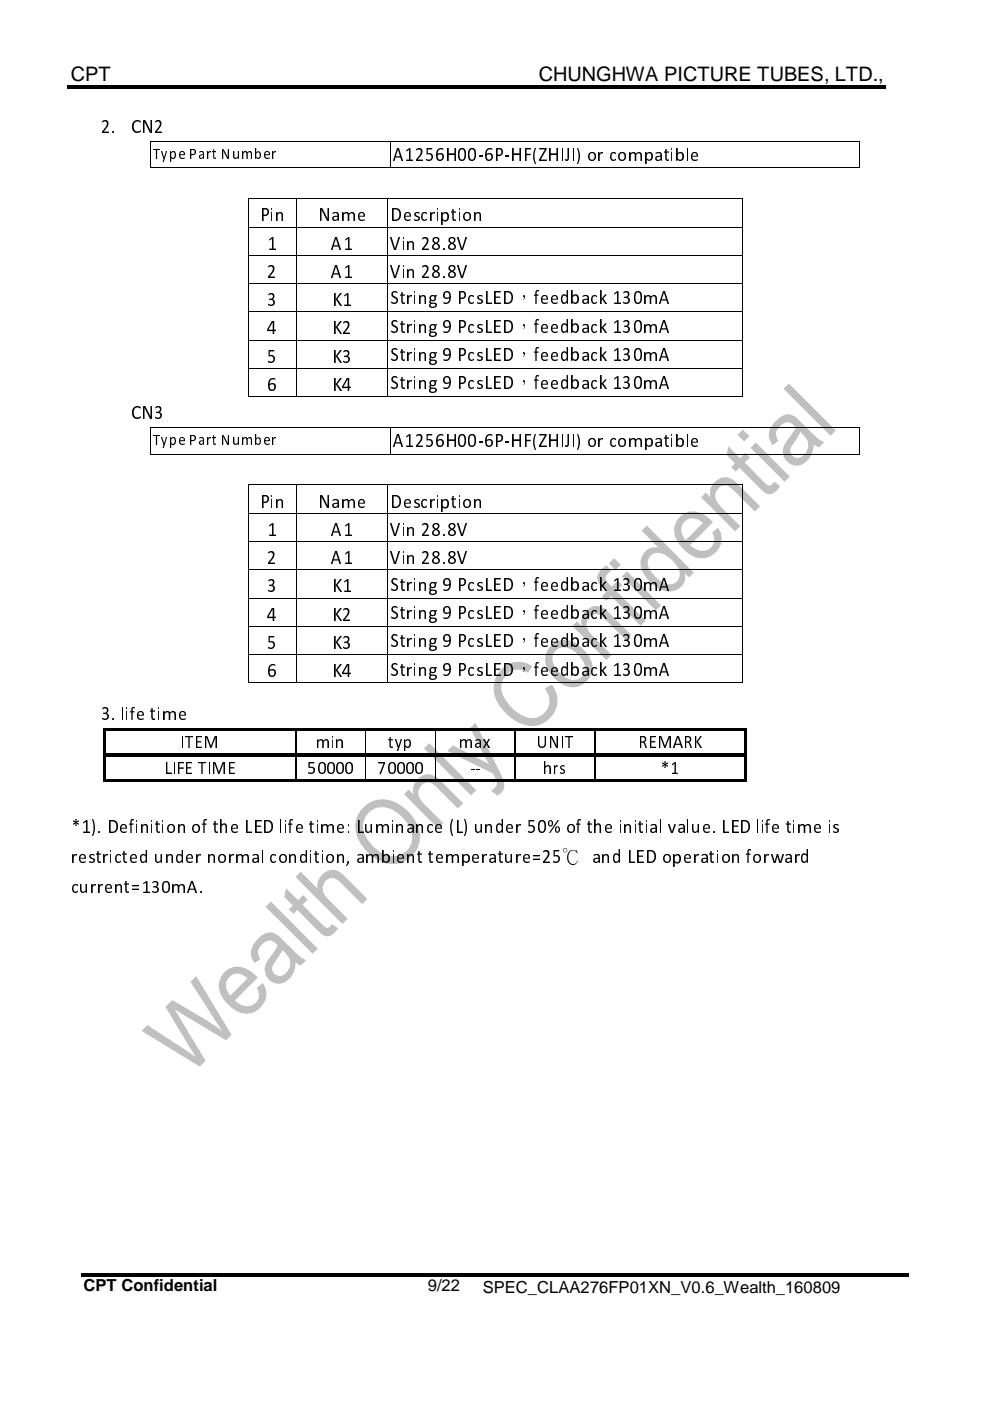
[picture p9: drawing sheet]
<svg xmlns="http://www.w3.org/2000/svg" width="210mm" height="297mm" viewBox="0 0 210 297" stroke-linecap="round" stroke-linejoin="round" font-family="sans-serif">
<path d="M14.3 18.2h82v.7h-82zM96.1 18.2h.7v.7h-.7zM96.8 18.2h91.1v.7h-91.1zM17.2 270h40.5v.8h-40.5zM57.7 270h.7v.8h-.7zM58.4 270h43.3v.8h-43.3zM101.7 270h.8v.8h-.8zM102.5 270h90.2v.8h-90.2z" fill="#000"/>
<g fill="#c0c0c0">
<path d="M30.3 218.3l.9-1 10.4 6.9-6.5-10.7 1.4-1.5a116.1 116.1 0 0 1 10.6 6.6l-6.7-10.4 1.2-1.2 7.5 12.4-1.2 1.2-10.9-6.6 6.6 10.9-1.2 1.2-12.4-7.5z" fill-rule="evenodd"/>
<path d="M47.6 206.1a4.3 4.3 0 0 1 6.2 .4l.9 .8-4.9 4.8a3 3 0 0 0 4.9-.1l.2-1.1-.5-1.5 1.4-1a4.2 4.2 0 0 1-.9 5.5 4.2 4.2 0 0 1-5.5 0 6.2 6.2 0 0 1-2.9-5.7 4.1 4.1 0 0 1 1.1-2.1zM48.6 207.1a2.77 2.77 0 0 0 .3 4l3.6-3.7a2.65 2.65 0 0 0-3.9-.3z" fill-rule="evenodd"/>
<path d="M54.7 199.1a2.96 2.96 0 0 1 4.1-.9l3.3 3.2a7.3 7.3 0 0 0 2.8 2.1l-1.1 1.2-1.1-.7a4.3 4.3 0 0 1-3.6 4.6 3.1 3.1 0 0 1-2.8-2 3.1 3.1 0 0 1 .8-3.4l1.8-2.8a1.96 1.96 0 0 0-3.4-.2 2.06 2.06 0 0 0-.3 3.1l-1.2 .9a3.6 3.6 0 0 1 .7-5.1zM59.9 201.4l-.7 1.2a5.6 5.6 0 0 0-1.5 2.8 1.69 1.69 0 0 0 1.4 1.5 1.69 1.69 0 0 0 1.8-.9 2.91 2.91 0 0 0-.8-4.3z" fill-rule="evenodd"/>
<path d="M56.3 192.3l1.1-1.2 10 10-1.1 1.1z" fill-rule="evenodd"/>
<path d="M60.7 188.3l2.5 2.6 1.1-1.1 .9 .9-1.1 1.1 2.2 2.1a13.2 13.2 0 0 0 3 2.8l.5-.1 .6-.7 1.3 .9a2.45 2.45 0 0 1-3 1.6l-1.1-.9-4.6-4.6-.8 .9-.9-1 .8-.8-1.8-1.8z" fill-rule="evenodd"/>
<path d="M62.7 185.9l1.1-1.1 3.5 3.6a3.3 3.3 0 0 1 2-3.7 3.3 3.3 0 0 1 4 1.3l4.6 4.6-.3 .3-.8 .8-4.6-4.6a2.16 2.16 0 0 0-3.1-.4 2.16 2.16 0 0 0-.2 3.2l4.8 4.9-1.1 1.1z" fill-rule="evenodd"/>
<path d="M77 171.2a6.1 6.1 0 0 1 8.5-.1 7.7 7.7 0 0 1 3.4 7.6 5.9 5.9 0 0 1-9.5 3.2 8 8 0 0 1-3.9-8.3 5.8 5.8 0 0 1 1.5-2.4zM78.2 172.3a4.3 4.3 0 0 0 0 6 6.5 6.5 0 0 0 6 3.2 4.2 4.2 0 0 0 2.4-6.6 6.9 6.9 0 0 0-6.3-3.7l-.9 .3z" fill-rule="evenodd"/>
<path d="M88.6 165.2a3 3 0 0 1 4.8 .3l4.8 4.8-1.1 1.1-2.8-2.7a10.8 10.8 0 0 0-3.1-2.8 2.24 2.24 0 0 0-2.3 1.2 2.24 2.24 0 0 0 .4 2.6l4.7 4.8-1.1 1.1-7.2-7.2 1-1 1 1a3.3 3.3 0 0 1 .9-3.2z" fill-rule="evenodd"/>
<path d="M90.5 158.1l.5-.5 10 10-1.1 1.1-10-10z" fill-rule="evenodd"/>
<path d="M94.8 159.2l1.2-1.2 7.7 4.1-4-7.8 1.1-1.1 4.9 9.9a6.3 6.3 0 0 1 1.1 4.1l-.5 .9-.9 .6-1.3-1.1a1.76 1.76 0 0 0 .9-2.8 1.86 1.86 0 0 0-1.4-1.3z" fill-rule="evenodd"/>
<path d="M106.4 141.9a5 5 0 0 1 6.5-.7l-.9 1.5a3.7 3.7 0 0 0-4.5 .2 3.7 3.7 0 0 0-.9 4.4 8.7 8.7 0 0 0 5.9 4.9 3.7 3.7 0 0 0 3.7-2.1 3.7 3.7 0 0 0-.7-4.1l1.6-.9a5.5 5.5 0 0 1-.6 7.3 5.5 5.5 0 0 1-7.3 .4 8.7 8.7 0 0 1-4.5-7.1 5.5 5.5 0 0 1 1.7-3.8z" fill-rule="evenodd"/>
<path d="M116.8 136.9a4.3 4.3 0 0 1 6.2 .2 5.9 5.9 0 0 1 2.6 4.9 4.2 4.2 0 0 1-7 2.7 5.9 5.9 0 0 1-2.9-6l.5-.9zM117.9 137.9a2.96 2.96 0 0 0 .3 4.3 4 4 0 0 0 4.4 1.8 2.65 2.65 0 0 0 .7-4.4 4.6 4.6 0 0 0-4.3-2.3z" fill-rule="evenodd"/>
<path d="M124.2 129.5a3 3 0 0 1 4.8 .3l4.9 4.8-1.1 1.2-2.8-2.8a9.7 9.7 0 0 0-3.1-2.7 2.22 2.22 0 0 0-2.3 1.2 2.22 2.22 0 0 0 .4 2.5l4.7 4.9-1.1 1.1-7.3-7.3 1-1 1.1 1.1a3.2 3.2 0 0 1 .8-3.3z" fill-rule="evenodd"/>
<path d="M127.5 120.7l1.2-.9 .8 1.3a1.61 1.61 0 0 0-1 2l1.2 1.3 1.3-1.3 .9 .9-1.3 1.3 6.3 6.3-1.1 1.1-6.3-6.3-.9 1-1-1 1-.9-.4-.4a3.2 3.2 0 0 1-1.4-3.3z" fill-rule="evenodd"/>
<path d="M129.4 119.2l.8-.8 1.4 1.4-1.1 1.1-1.4-1.4zM131.8 122.2l1.1-1.1 7.3 7.3-1.1 1.1z" fill-rule="evenodd"/>
<path d="M136.3 112.3l.9-.9 9.9 10-1 1-.9-.9a3.3 3.3 0 0 1-4.6 3.7 7.3 7.3 0 0 1-4.8-5.9 3.2 3.2 0 0 1 3.8-3.2l-3.5-3.6zM138 117.8a2.55 2.55 0 0 0 .2 3.6 4.9 4.9 0 0 0 4.3 2.4 2.25 2.25 0 0 0 1.1-3.6 5.8 5.8 0 0 0-4.2-3 1.9 1.9 0 0 0-1.4 .6z" fill-rule="evenodd"/>
<path d="M144.1 109.6a4.4 4.4 0 0 1 6.3 .3l.8 .8-4.9 4.9a3.2 3.2 0 0 0 4.4 .5 2.57 2.57 0 0 0 .3-3.2l1.3-1a4.3 4.3 0 0 1-1.1 5.7 4.3 4.3 0 0 1-5.8-.7 5.5 5.5 0 0 1-2.2-5.8zM145.2 110.6a2.77 2.77 0 0 0 .2 3.9l3.6-3.6a2.75 2.75 0 0 0-3.8-.3z" fill-rule="evenodd"/>
<path d="M151.6 102.2a3 3 0 0 1 4.7 .3l4.9 4.9-1.1 1.1-2.8-2.8a8.7 8.7 0 0 0-3.4-2.8 2.25 2.25 0 0 0-2.1 1.4 2.25 2.25 0 0 0 .4 2.4l4.8 4.8-1.2 1.1-7.2-7.1 1-1.1 1.1 1.1a3.1 3.1 0 0 1 .9-3.3z" fill-rule="evenodd"/>
<path d="M154.4 94.6l2.5 2.6 1.1-1.2 1 1-1.1 1.1 2.1 2.1a12.6 12.6 0 0 0 3 2.8 1.32 1.32 0 0 0 1.2-.8l1.2 .9a2.39 2.39 0 0 1-3.1 1.4l-5.5-5.3-.8 .8-1-.9 .8-.9-1.7-1.8z" fill-rule="evenodd"/>
<path d="M156.7 91.9l.8-.8 1.4 1.4-1.1 1.1-1.4-1.4zM160.2 93.8l7.3 7.2-1.1 1.2-7.3-7.2z" fill-rule="evenodd"/>
<path d="M164.5 89.2a3 3 0 0 1 4.1-.9l3.3 3.3a7 7 0 0 0 2.9 2.1l-1.2 1.2-1.1-.7a4.3 4.3 0 0 1-3.6 4.5 3.1 3.1 0 0 1-2.8-2 3.1 3.1 0 0 1 .8-3.3l1.8-2.8a1.98 1.98 0 0 0-3.3-.2 2.07 2.07 0 0 0-.3 3.1l-1.3 .9a3.6 3.6 0 0 1 .7-5.2zM169.7 91.6l-.7 1.2a5.8 5.8 0 0 0-1.5 2.8 1.68 1.68 0 0 0 1.5 1.5 1.68 1.68 0 0 0 1.8-1 3 3 0 0 0-1-4.4z" fill-rule="evenodd"/>
<path d="M166.4 82.1l.9-.8 9.9 10-1.1 1.1-9.9-10z" fill-rule="evenodd"/>
</g>
<g fill="#000">
<path d="M31.9 29.9h.1v.2h-.1zM31.9 35.5h.1v.2h-.1zM82.7 29.9h.1v.2h-.1zM82.7 35.5h.1v.2h-.1zM182.2 29.9h.1v.2h-.1zM182.2 35.5h.1v.2h-.1zM52.5 42h.2v.2h-.2zM52.5 48h.2v.2h-.2zM52.5 54.1h.2v.1h-.2zM62.8 42h.1v.2h-.1zM62.8 48h.1v.2h-.1zM62.8 54.1h.1v.1h-.1z"/>
<path d="M82.2 42h.1v.2h-.1zM82.2 48h.1v.2h-.1zM82.2 54.1h.1v.1h-.1zM157.3 42h.2v.2h-.2zM157.3 48h.2v.2h-.2zM157.3 54.1h.2v.1h-.2zM52.5 60h.2v.2h-.2zM52.5 66h.2v.2h-.2zM52.5 72.1h.2v.1h-.2zM52.5 78h.2v.2h-.2zM62.8 60h.1v.2h-.1zM62.8 66h.1v.2h-.1z"/>
<path d="M62.8 72.1h.1v.1h-.1zM62.8 78h.1v.2h-.1zM82.2 60h.1v.2h-.1zM82.2 66h.1v.2h-.1zM82.2 72.1h.1v.1h-.1zM82.2 78h.1v.2h-.1zM157.3 60h.2v.2h-.2zM157.3 66h.2v.2h-.2zM157.3 72.1h.2v.1h-.2zM157.3 78h.2v.2h-.2zM31.9 90.6h.1v.1h-.1zM31.9 96.2h.1v.2h-.1z"/>
<path d="M52.5 84h.2v.2h-.2zM62.8 84h.1v.2h-.1zM82.2 84h.1v.2h-.1zM82.7 90.6h.1v.1h-.1zM82.7 96.2h.1v.2h-.1zM157.3 84h.2v.2h-.2zM182.2 90.6h.1v.1h-.1zM182.2 96.2h.1v.2h-.1zM52.5 102.7h.2v.2h-.2zM52.5 108.7h.2v.2h-.2zM52.5 114.7h.2v.2h-.2zM62.8 102.7h.1v.2h-.1z"/>
<path d="M62.8 108.7h.1v.2h-.1zM62.8 114.7h.1v.2h-.1zM82.2 102.7h.1v.2h-.1zM82.2 108.7h.1v.2h-.1zM82.2 114.7h.1v.2h-.1zM157.3 102.7h.2v.2h-.2zM157.3 108.7h.2v.2h-.2zM157.3 114.7h.2v.2h-.2zM52.5 120.7h.2v.2h-.2zM52.5 126.7h.2v.2h-.2zM52.5 132.7h.2v.2h-.2zM52.5 138.7h.2v.2h-.2z"/>
<path d="M62.8 120.7h.1v.2h-.1zM62.8 126.7h.1v.2h-.1zM62.8 132.7h.1v.2h-.1zM62.8 138.7h.1v.2h-.1zM82.2 120.7h.1v.2h-.1zM82.2 126.7h.1v.2h-.1zM82.2 132.7h.1v.2h-.1zM82.2 138.7h.1v.2h-.1zM157.3 120.7h.2v.2h-.2zM157.3 126.7h.2v.2h-.2zM157.3 132.7h.2v.2h-.2zM157.3 138.7h.2v.2h-.2z"/>
<path d="M21.8 154.4h.6v.5h-.6zM21.8 154.9h.6v4.8h-.6zM22.4 154.4h40.1v.5h-40.1zM52.5 144.7h.2v.2h-.2zM62.5 154.9h.3zM62.5 154.4h.5v.5h-.5zM62.5 159.7h.8v.2h-.8zM62.8 144.7h.1v.2h-.1zM63 154.4h14.4v.5h-14.4zM77.4 154.9h.2zM77.4 154.4h.5v.5h-.5zM77.4 159.7h.7v.2h-.7z"/>
<path d="M77.9 154.4h14.3v.5h-14.3zM82.2 144.7h.1v.2h-.1zM92.2 154.9h.2zM92.2 154.4h.5v.5h-.5zM92.2 159.7h.8v.2h-.8zM92.7 154.4h16.4v.5h-16.4zM109.1 154.9h.2zM109.1 154.4h.5v.5h-.5zM109.1 159.7h.8v.2h-.8zM109.6 154.4h16.4v.5h-16.4zM126 154.9h.3zM126 154.4h.5v.5h-.5z"/>
<path d="M126 159.7h.8v.2h-.8zM126.5 154.4h31.4v.5h-31.4zM157.3 144.7h.2v.2h-.2zM157.9 154.4h.5v.5h-.5zM157.9 154.9h.5v4.8h-.5zM21.8 159.7h.6v.8h-.6zM21.8 160.5h.6v4.7h-.6zM21.8 165.2h.6v.5h-.6zM22.4 165.2h40.1v.5h-40.1zM62.5 160.4l.3 .1zM62.5 160.2h.8v.2h-.8zM62.5 165.2h.5v.5h-.5z"/>
<path d="M63 165.2h14.4v.5h-14.4zM77.4 160.4l.2 .1zM77.4 160.2h.7v.2h-.7zM77.4 165.2h.5v.5h-.5zM77.9 165.2h14.3v.5h-14.3zM92.2 160.4l.2 .1zM92.2 160.2h.8v.2h-.8zM92.2 165.2h.5v.5h-.5zM92.7 165.2h16.4v.5h-16.4zM109.1 160.4l.2 .1zM109.1 160.2h.8v.2h-.8zM109.1 165.2h.5v.5h-.5z"/>
<path d="M109.6 165.2h16.4v.5h-16.4zM126 160.4l.3 .1zM126 160.2h.8v.2h-.8zM126 165.2h.5v.5h-.5zM126.5 165.2h31.4v.5h-31.4zM157.9 159.7h.5v.8h-.5zM157.9 160.5h.5v4.7h-.5zM157.9 165.2h.5v.5h-.5z"/>
</g>
<g fill="none" stroke="#000" stroke-width=".21">
<path d="M32 30.1v5.4M32 30h50.7M32 35.6h50.7M82.8 30.1v5.4M82.8 30h99.4M82.8 35.6h99.4M182.2 30.1v5.4M52.6 42.2v5.8M52.6 48.2v5.9M52.6 54.2v5.8M52.7 42.1h10.1M52.7 48.1h10.1"/>
<path d="M52.7 54.1h10.1M62.9 42.2v5.8M62.9 48.2v5.9M62.9 54.2v5.8M62.9 42.1h19.3M62.9 48.1h19.3M62.9 54.1h19.3M82.3 42.2v5.8M82.3 48.2v5.9M82.3 54.2v5.8M82.3 42.1h75M82.3 48.1h75"/>
<path d="M82.3 54.1h75M157.4 42.2v5.8M157.4 48.2v5.9M157.4 54.2v5.8M52.6 60.2v5.8M52.6 66.2v5.9M52.6 72.2v5.8M52.6 78.2v5.8M52.7 60.1h10.1M52.7 66.1h10.1M52.7 72.1h10.1M52.7 78.1h10.1"/>
<path d="M62.9 60.2v5.8M62.9 66.2v5.9M62.9 72.2v5.8M62.9 78.2v5.8M62.9 60.1h19.3M62.9 66.1h19.3M62.9 72.1h19.3M62.9 78.1h19.3M82.3 60.2v5.8M82.3 66.2v5.9M82.3 72.2v5.8M82.3 78.2v5.8"/>
<path d="M82.3 60.1h75M82.3 66.1h75M82.3 72.1h75M82.3 78.1h75M157.4 60.2v5.8M157.4 66.2v5.9M157.4 72.2v5.8M157.4 78.2v5.8M32 90.7v5.5M32 90.6h50.7M32 96.3h50.7M52.7 84.1h10.1"/>
<path d="M62.9 84.1h19.3M82.3 84.1h75M82.8 90.7v5.5M82.8 90.6h99.4M82.8 96.3h99.4M182.2 90.7v5.5M52.6 102.9v5.8M52.6 108.9v5.8M52.6 114.9v5.8M52.7 102.8h10.1M52.7 108.8h10.1M52.7 114.8h10.1"/>
<path d="M62.9 102.9v5.8M62.9 108.9v5.8M62.9 114.9v5.8M62.9 102.8h19.3M62.9 108.8h19.3M62.9 114.8h19.3M82.3 102.9v5.8M82.3 108.9v5.8M82.3 114.9v5.8M82.3 102.8h75M82.3 108.8h75M82.3 114.8h75"/>
<path d="M157.4 102.9v5.8M157.4 108.9v5.8M157.4 114.9v5.8M52.6 120.9v5.8M52.6 126.9v5.8M52.6 132.9v5.8M52.6 138.9v5.8M52.7 120.8h10.1M52.7 126.8h10.1M52.7 132.8h10.1M52.7 138.8h10.1M62.9 120.9v5.8"/>
<path d="M62.9 126.9v5.8M62.9 132.9v5.8M62.9 138.9v5.8M62.9 120.8h19.3M62.9 126.8h19.3M62.9 132.8h19.3M62.9 138.8h19.3M82.3 120.9v5.8M82.3 126.9v5.8M82.3 132.9v5.8M82.3 138.9v5.8M82.3 120.8h75"/>
<path d="M82.3 126.8h75M82.3 132.8h75M82.3 138.8h75M157.4 120.9v5.8M157.4 126.9v5.8M157.4 132.9v5.8M157.4 138.9v5.8M52.7 144.8h10.1M62.9 144.8h19.3M77.5 154.9v4.8M82.3 144.8h75M92.3 154.9v4.8"/>
<path d="M77.5 160.5v4.7M92.3 160.5v4.7"/>
</g>
<g fill="none" stroke="#000" stroke-width=".25">
<path d="M22.4 159.8h40.1M62.7 154.9v4.8M63.3 159.8h14.1M78.1 159.8h14.1M93 159.8h16.1M109.2 154.9v4.8M109.9 159.8h16.1M126.2 154.9v4.8M126.8 159.8h31.1M22.4 160.3h40.1M62.7 160.5v4.7M63.3 160.3h14.1"/>
<path d="M78.1 160.3h14.1M93 160.3h16.1M109.2 160.5v4.7M109.9 160.3h16.1M126.2 160.5v4.7M126.8 160.3h31.1"/>
</g>
<g font-size="4.2">
<text x="15" y="17.2">CPT</text>
<text x="114.2" y="17.2">CHUNGHWA PICTURE TUBES, LTD.,</text>
<text x="21.4" y="28.1">2.</text>
<text x="27.7" y="28.1">CN2</text>
<text x="83.3" y="34.2">A1256H00-6P-HF(ZHIJI) or compatible</text>
<text x="55" y="46.9">Pin</text>
<text x="67.4" y="46.9">Name</text>
<text x="82.8" y="46.9">Description</text>
<text x="56.6" y="52.9">1</text>
<text x="70.3" y="52.9">A1</text>
<text x="82.8" y="52.9">Vin 28.8V</text>
<text x="56.6" y="58.9">2</text>
<text x="70.3" y="58.9">A1</text>
<text x="82.8" y="58.9">Vin 28.8V</text>
<text x="56.6" y="64.9">3</text>
<text x="70.4" y="64.9">K1</text>
<text x="82.8" y="64.6">String 9 PcsLED，feedback 130mA</text>
<text x="56.6" y="70.9">4</text>
<text x="70.4" y="70.9">K2</text>
<text x="82.8" y="70.6">String 9 PcsLED，feedback 130mA</text>
<text x="56.6" y="76.9">5</text>
<text x="70.4" y="76.9">K3</text>
<text x="82.8" y="76.6">String 9 PcsLED，feedback 130mA</text>
<text x="56.6" y="82.9">6</text>
<text x="70.4" y="82.9">K4</text>
<text x="82.8" y="82.6">String 9 PcsLED，feedback 130mA</text>
<text x="27.7" y="88.8">CN3</text>
<text x="83.3" y="94.9">A1256H00-6P-HF(ZHIJI) or compatible</text>
<text x="55" y="107.6">Pin</text>
<text x="67.4" y="107.6">Name</text>
<text x="82.8" y="107.6">Description</text>
<text x="56.6" y="113.6">1</text>
<text x="70.3" y="113.6">A1</text>
<text x="82.8" y="113.6">Vin 28.8V</text>
<text x="56.6" y="119.6">2</text>
<text x="70.3" y="119.6">A1</text>
<text x="82.8" y="119.6">Vin 28.8V</text>
<text x="56.6" y="125.6">3</text>
<text x="70.4" y="125.6">K1</text>
<text x="82.8" y="125.3">String 9 PcsLED，feedback 130mA</text>
<text x="56.6" y="131.6">4</text>
<text x="70.4" y="131.6">K2</text>
<text x="82.8" y="131.2">String 9 PcsLED，feedback 130mA</text>
<text x="56.6" y="137.6">5</text>
<text x="70.4" y="137.6">K3</text>
<text x="82.8" y="137.2">String 9 PcsLED，feedback 130mA</text>
<text x="56.6" y="143.6">6</text>
<text x="70.4" y="143.6">K4</text>
<text x="82.8" y="143.3">String 9 PcsLED，feedback 130mA</text>
<text x="21.4" y="152.6">3. life time</text>
<text x="15" y="176.7">*1). Definition of the LED life time: Luminance (L) under 50% of the initial value. LED life time is</text>
<text x="15" y="183">restricted under normal condition, ambient temperature=25℃ and LED operation forward</text>
<text x="15" y="189.4">current=130mA.</text>
</g>
<g font-size="3.9">
<text x="38.3" y="158.6">ITEM</text>
<text x="67.1" y="158.6">min</text>
<text x="82.3" y="158.6">typ</text>
<text x="97.4" y="158.6">max</text>
<text x="113.7" y="158.6">UNIT</text>
<text x="135.3" y="158.6">REMARK</text>
<text x="34.7" y="164.1">LIFE TIME</text>
<text x="65.2" y="164.1">50000</text>
<text x="80" y="164.1">70000</text>
<text x="99.6" y="164.1">--</text>
<text x="115.2" y="164.1">hrs</text>
<text x="140.2" y="164.1">*1</text>
</g>
<g font-size="3.5">
<text x="32.5" y="33.7">Type Part Number</text>
<text x="32.5" y="94.4">Type Part Number</text>
<text x="17.7" y="273.7">CPT Confidential</text>
<text x="90.7" y="273.7">9/22</text>
<text x="102.4" y="274.1">SPEC_CLAA276FP01XN_V0.6_Wealth_160809</text>
</g>
</svg>
